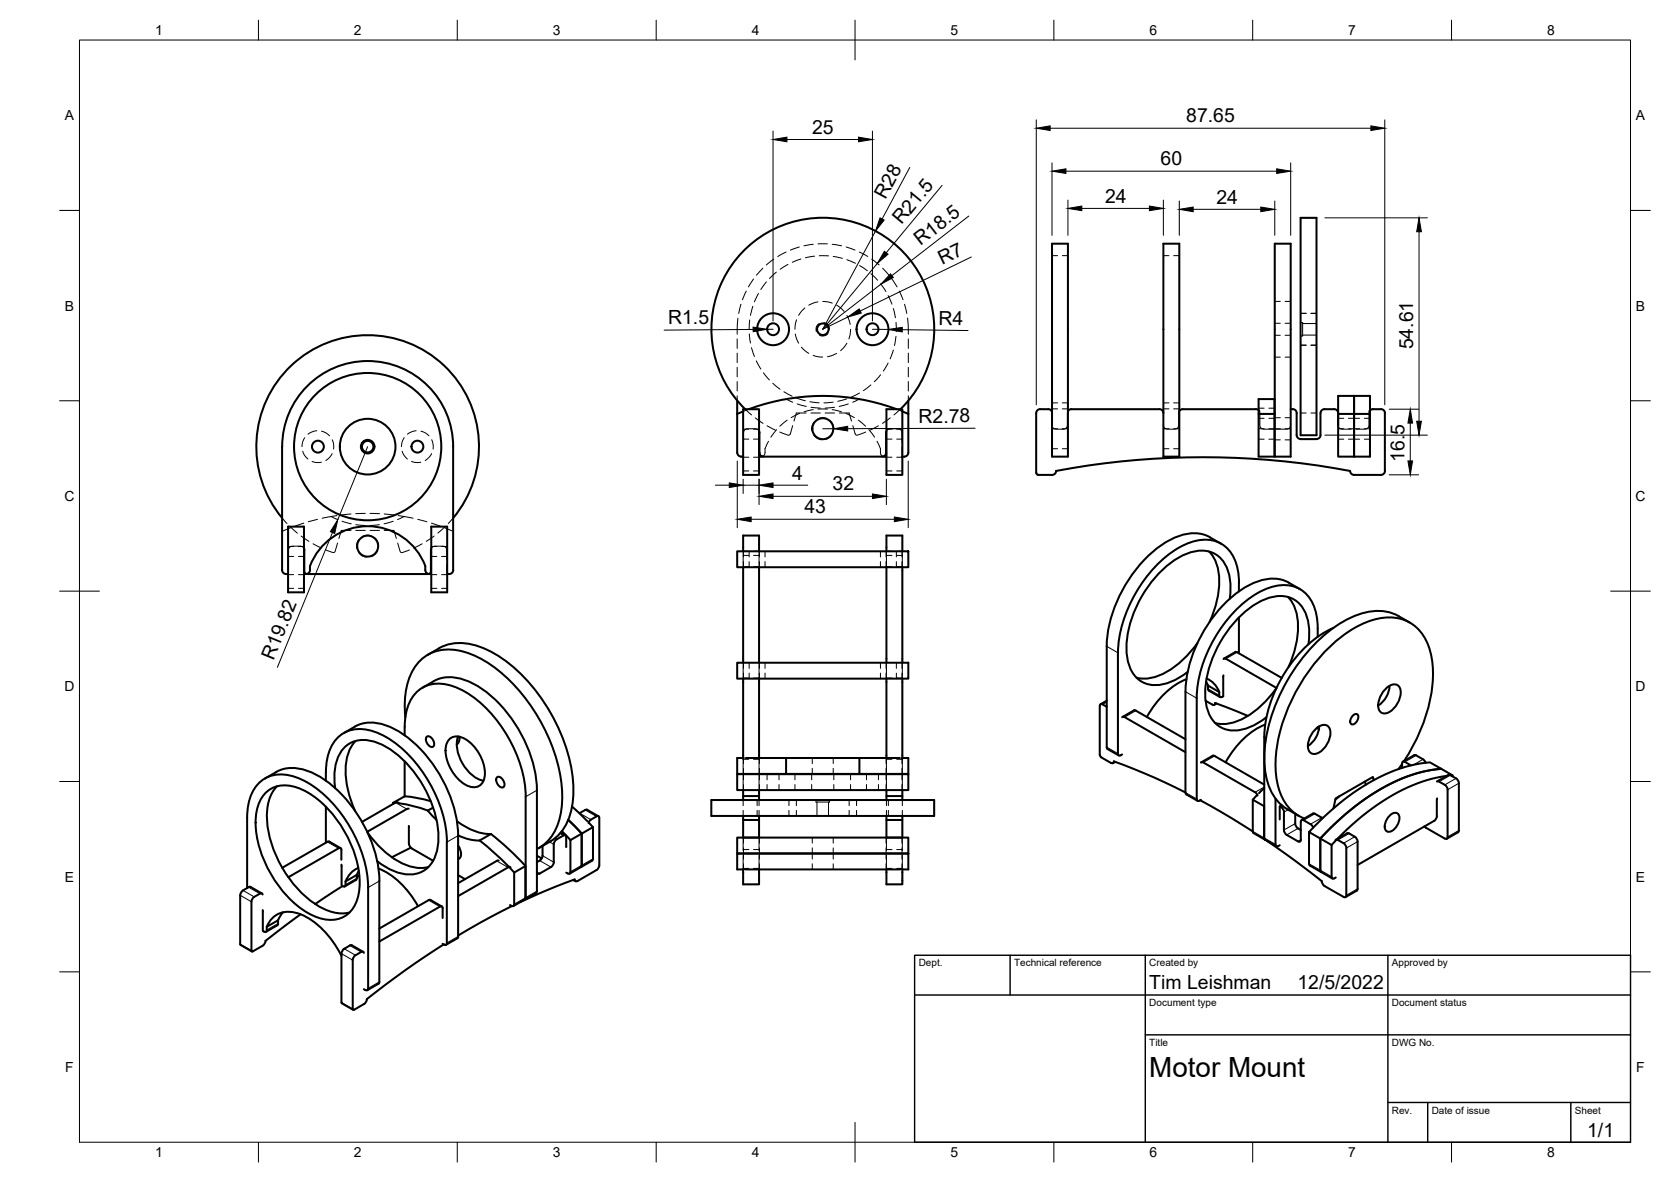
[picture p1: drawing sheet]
<svg xmlns="http://www.w3.org/2000/svg" width="420mm" height="297mm" viewBox="0 0 420 297" stroke-linecap="round" stroke-linejoin="round" font-family="sans-serif">
<!-- layer: Visible -->
<g fill="none" stroke="#000" stroke-width=".51">
<path d="M327 54.7h4v54.7h-4zM264.5 61.2h4v53.6h-4zM292.5 61.2h4v53.6h-4zM320.5 61.2h4v53.6h-4zM70.9 112.3v31a1.12 1.12 0 0 0 1.5 1M71 112.2a21.5 21.5 0 0 1 21.4-21.5 21.5 21.5 0 0 1 21.5 21.5v31.1a1.1 1.1 0 0 1-1.5 1M185.4 100.7v13a1.11 1.11 0 0 0 1.5 1.1M186.9 102.8h4v16.5h-4zM186.9 103.4l-1.5 .6M187.4 102.8a28 28 0 0 1-.4-39.8 28 28 0 0 1 39.8 0 28 28 0 0 1-.4 39.8M188.3 102.8a53.4 53.4 0 0 1 37.2 0M190.9 108.4v6.4h.5"/>
<path d="M190.9 113.7a1.01 1.01 0 0 0 1 1.1M191.7 114.7l-.3 .1M222.8 113.7a1.01 1.01 0 0 1-1 1.1h-29.9M222.9 108.4l-.1 6.4-.7-.1M222.9 102.8h4v16.5h-4zM226.9 103.4l1.5 .6M228.4 100.7v13a1.12 1.12 0 0 1-1.5 1.1M261 119.3h3.5M264.5 103.6a1.01 1.01 0 0 0-.9-.8h-2.1a.97 .97 0 0 0-1 1v15l.6 .5M265.6 118.3a1.01 1.01 0 0 1-1 1M291.5 102.8h-22.1l-.5 .2-.4 .3M291.5 102.8a1.01 1.01 0 0 1 1 1"/>
<path d="M296.5 103.3l.4-.4 .5-.1h18.4l.5 .2 .4 .4M316.5 103.4v11.4h4v-10.8M316.5 103.1v-2.8h4v3.7h-4M320.5 107.9h.1M324.5 102.8a1.11 1.11 0 0 1 1.5 1v5.5a1.01 1.01 0 0 0 1 1M335.4 102.8h-2.4a1.01 1.01 0 0 0-1 1v5.5a.97 .97 0 0 1-1 1h-4M335.5 102.8a1.01 1.01 0 0 1 1 1v3M344.3 103.4l.6-.5 2.3-.1a1.01 1.01 0 0 1 1 1M344.5 103.2v-3.7h-8v4.5h4v-4.5v4.5h4M344.5 103.4v11.4h-4v-10.8v10.8h-4v-10.8M348.2 103.8v14.5M348.2 118.3a1.01 1.01 0 0 1-1 1h-6.7a1.04 1.04 0 0 1-1.1-1 199.7 199.7 0 0 0-73.9 0"/>
<path d="M71 130.2a28 28 0 0 1 2.2-38.4 28 28 0 0 1 38.4 0 28 28 0 0 1 2.3 38.4M72.4 132.3h4v16.6h-4zM76.5 137.8v.4M108.4 137.8v6.5a1.12 1.12 0 0 1-1.5-1v-1a15.5 15.5 0 0 0-14.4-10.1 15.5 15.5 0 0 0-14.5 10l-.1 1.1a1.07 1.07 0 0 1-1.4 1v-6.1M108.4 132.3h4v16.6h-4zM185.4 138.5h43v4h-43zM186.9 138.5v-3.9h4v3.9M222.9 138.5v-3.9h4v3.9M304 138.6a11.1 11.1 0 0 1 2.5 8.7l-.7 4.4-1.6 4.5M304.2 135l2.8 1.7M304.2 135a9.9 9.9 0 0 0-9 .2 30.8 30.8 0 0 0-14 15.2 29.4 29.4 0 0 0-2.9 12v25.4l.2 .4 2.8 1.7M77.2 144.2h30.5"/>
<path d="M186.9 142.5v24M190.9 142.5v24M222.9 142.5v24M226.9 142.5v24M309.2 150.5a12.3 12.3 0 0 0-2.1-10 7.3 7.3 0 0 0-8.1-1.6 25.4 25.4 0 0 0-13.5 14.1 20.9 20.9 0 0 0-1.7 13.9 7 7 0 0 0 9.7 4.8 16.8 16.8 0 0 0 5.1-2.9M311.5 148.6a14.5 14.5 0 0 0-2.6-10.4 8.4 8.4 0 0 0-9.5-1.9 27.8 27.8 0 0 0-13.8 12.7 31.5 31.5 0 0 0-4.5 15v25.4l.2 .4h.5M311.5 155.2v9M323.8 150a11.1 11.1 0 0 1 2.5 8.7l-.7 4.4-1.6 4.6M326.9 148a11.2 11.2 0 0 0-7.1-2.6 19 19 0 0 0-12.3 6.8 34 34 0 0 0-9.4 21.6v25.4M335.2 157.8a30.7 30.7 0 0 0-14.7 16.2 29.3 29.3 0 0 0-2.6 11.2M351.7 154.8l2.8 1.7M351.7 154.8a12.7 12.7 0 0 0-11.6 .2 39.2 39.2 0 0 0-17.6 18.2 35.6 35.6 0 0 0-4.2 21.7 12.2 12.2 0 0 0 5.4 8.5"/>
<path d="M109.1 171.2l-2.9 1.6M109.1 171.2a9.9 9.9 0 0 1 9 .2 30.8 30.8 0 0 1 14 15.2 29.4 29.4 0 0 1 2.9 12v25.4M110.4 162.9a12.7 12.7 0 0 1 11.6 .2 39.2 39.2 0 0 1 17.6 18.1 35.6 35.6 0 0 1 4.2 21.8 12.2 12.2 0 0 1-5.4 8.4l-2.9 1.7M110.4 162.9l-2.8 1.7M185.4 166.5h43v4h-43zM186.9 170.5v20.2M190.9 170.5v20M222.9 170.5v20M226.9 170.5v20.2M276.5 177.4v12.3M277.2 177l1.1 .6M277.3 177l-.6-.1-.2 .5"/>
<path d="M278.3 176.1l-1.6 .9M285.6 178.6l12.5 7.2M285.6 178.6l-.5-.1-2.8 1.7M298.3 170.7a20.7 20.7 0 0 0-9.9 9.5M301.1 161.6a21.4 21.4 0 0 1-11.1 8.6 8.3 8.3 0 0 1-4.2 .1M303.1 176.1l2 1.1 .4-.3v-.2M303.3 171.3l.4 1M303.4 170.5l1.6 1.1 .9 1 .7 1.3M303.7 173.1l.2 .4 2.9 1.7M303.7 173.1v-.8l2.9 1.6v.8M305.5 176.7l8.3 3.2M305.9 176.8l-.6 .3"/>
<path d="M307.6 169.7v5.3l-.8 .2-.2-.5M307.6 165.6l.7-.1 12.7 7.4M307.7 165.5l3.2-1.7 11.4 6.6M320.9 173a21.4 21.4 0 0 1-11.1 8.6 8.3 8.3 0 0 1-4.2 .1M329 161.9a12.3 12.3 0 0 0-2.1-10 7.3 7.3 0 0 0-8.1-1.6 25.4 25.4 0 0 0-13.5 14.1 20.9 20.9 0 0 0-1.7 13.9 7 7 0 0 0 9.7 4.8 16.8 16.8 0 0 0 5.1-2.9M331.3 160a14.7 14.7 0 0 0-2.6-10.4 8.4 8.4 0 0 0-9.5-1.9 27.8 27.8 0 0 0-13.8 12.7 31.5 31.5 0 0 0-4.5 15v25.4l.1 .3 .3 .2 .7-.3M340.2 179.8a.75 .75 0 0 1 1.3 0 1.89 1.89 0 0 1-1.6 2.2 1.25 1.25 0 0 1 0-1.9zM348.3 173.3a2.54 2.54 0 0 1 3.3-1 3.8 3.8 0 0 1-.2 4.5l-.4 .6a3.5 3.5 0 0 1-3.4 1.8 2.55 2.55 0 0 1-.8-3.3l.6-1.4zM349.4 172.4a6.3 6.3 0 0 1-2.8 4.9M66.8 199.2a7.8 7.8 0 0 1 9.1-.8 27.9 27.9 0 0 1 13.5 16.9 17 17 0 0 1-.1 12.1 7 7 0 0 1-9.1 3.3 24.6 24.6 0 0 1-12.9-12.6 23.5 23.5 0 0 1-2.7-14.4 8.7 8.7 0 0 1 2.2-4.5zM69.4 194l-2.8 1.7M69.5 194a9.9 9.9 0 0 1 9 .2 30.8 30.8 0 0 1 14 15.2 29.4 29.4 0 0 1 2.9 12"/>
<path d="M69.6 197.6a11.5 11.5 0 0 0-2.4 9.4 28.9 28.9 0 0 0 13.8 21.2 9.8 9.8 0 0 0 6.9 1.1M81.9 194.1v2.1M82 194.1a11.8 11.8 0 0 1 3.4-9.2 9.3 9.3 0 0 1 10.2-.4 31.7 31.7 0 0 1 14.7 17 28 28 0 0 1 2.1 10.1M84.3 198a12.3 12.3 0 0 1 2.1-9.9 7.3 7.3 0 0 1 8.1-1.6 25.4 25.4 0 0 1 13.5 14.1 20.9 20.9 0 0 1 1.7 13.9 7 7 0 0 1-9.7 4.8 16.8 16.8 0 0 1-5.1-2.9M86.4 184.2a11.1 11.1 0 0 1 7-2.6 19 19 0 0 1 12.4 6.7 34 34 0 0 1 9.4 21.7M89.4 186.2a11.1 11.1 0 0 0-2.5 8.7l.8 4.3 1.6 4.6M101.7 182.7v2.1M101.7 191.4v8.7M101.8 182.7a11.8 11.8 0 0 1 3.4-9.2 9.3 9.3 0 0 1 10.2-.4 31.7 31.7 0 0 1 14.7 17 28 28 0 0 1 2.1 10.1v25.4M101.9 180.3a18.2 18.2 0 0 1 3.3-13.8 10.6 10.6 0 0 1 11.4-2.7 31.6 31.6 0 0 1 15.7 12 43 43 0 0 1 9.1 25 15.1 15.1 0 0 1-4.2 11.1l-2.2 1.5M107.3 185.2a1.28 1.28 0 0 1 1.7 .9 .9 .9 0 0 1 .2 1 .9 .9 0 0 1-.7 .6 1.95 1.95 0 0 1-1.2-2.5zM113.2 185.6a3.7 3.7 0 0 1 4.6 .7 10.6 10.6 0 0 1 4 9 2.93 2.93 0 0 1-1.8 2.4 2.93 2.93 0 0 1-3-.5 10.6 10.6 0 0 1-4.9-9.6l.2-.8z"/>
<path d="M115.2 185.1a9.6 9.6 0 0 0 3.3 9.5l1.8 1.2 1.3 .4M115.2 185.1l.4 .3M115.6 185.2l-.3 1.3-.4 .6M125 195.3a1.28 1.28 0 0 1 1.7 1 .9 .9 0 0 1 .2 1 .9 .9 0 0 1-.8 .6 1.95 1.95 0 0 1-1.1-2.6zM185.4 194.5h43v4.1h-43zM186.9 190.5h-1.5v4h12.3M186.9 198.6v2.4M186.9 194.5h.1M187.6 190.5h10.1M190.9 198.6v2.4M190.9 194.5h.1M197.7 190.5h18.4v4h-18.4z"/>
<path d="M216.1 190.5h10.1M222.9 198.6v2.4M222.9 194.5h.1M226.9 190.5h1.5v4h-12.3M226.9 198.6v2.4M226.9 194.5h.1M276.5 189.7l.4 .6M276.9 190.3l2.7 1.5 .4-.2 .1-.3M280.1 191.3l10.2 4.1 7.8 3.7M280.4 191.5l-.6 .3M282.2 189.6l-.4 .2M282.2 180.3l.6-.1 15.3 8.8"/>
<path d="M298.1 199.2l.2 .4 2.8 1.7M302 191.6h.6l13 7.5 .6 .8M304.9 189.9l.5 .1 12.5 7.2M304.9 189.9l-2.8 1.7M316.1 199.8l-1.1 1.2v7.9l-7.9-4.8-5.3-3M317.9 185.2v25.4l.2 .4M317.9 198l-1.3 1.3M318.1 182.1a20.7 20.7 0 0 0-9.9 9.5M330.6 183.4a2.54 2.54 0 0 1 3.3-.9 3.8 3.8 0 0 1-.2 4.5l-.4 .6a3.5 3.5 0 0 1-3.4 1.8 2.55 2.55 0 0 1-.8-3.4l.6-1.3zM331.3 182.8l.3 .6M331.7 182.5a6.3 6.3 0 0 1-2.8 5M331.7 182.8h-.4"/>
<path d="M343.2 196.4l.2 .8M345.4 196.1l-.2-.9-9.4 5.4-.5 2.6M352.5 192l-.9 1.3M352.5 191.9l.1-.3 .4-.2 1.8 .9M352.6 191.9v1.1M352.7 191.4l3-1.7 2.3 1.3 .5 .7M353.1 191.2a41.2 41.2 0 0 0 7.2-23 14.4 14.4 0 0 0-5-11.2 11.8 11.8 0 0 0-11.7-.7 36.6 36.6 0 0 0-16.6 15.4 40.5 40.5 0 0 0-6.3 21.4 14.4 14.4 0 0 0 5 11.4l2.3 1.2M361.3 196.4h.6M361.4 196.4l3-1.7 1.7 .9 .7 .9v12.4l-3 1.9M361.9 196.4l1.7 1.1 .4 1M362.4 193.2a39.9 39.9 0 0 0-20.4 8.5 74.1 74.1 0 0 0-10 9l2.8 1.7M362.4 193.2l2.8 1.6v.3"/>
<path d="M363.8 195a44.8 44.8 0 0 0-22.7 11.3l-4.9 4.5M364 198.5v11.8M365.2 194.8l-.4 .1M81.9 202.8v9M82.3 211.6l-11.3 6.5M82.8 211.5l2.8 1.6M82.8 211.5h-.5M85.8 213.6v2.5M85.8 217.3l.1 5.3a.6 .6 0 0 0 1 0v-.3M85.9 213.6l-.3-.5-.5 .1-12.6 7.3M90.1 218.1l-1.7 1.1-.8 1-.7 1.3M90.2 218.9l-.5 .9"/>
<path d="M92.4 209.2a21.4 21.4 0 0 0 11.1 8.6 8.3 8.3 0 0 0 4.2 .1M95.2 218.3a20.7 20.7 0 0 1 9.9 9.4M98.9 201.7v.3M98.9 201.7l.4 .1M100.4 201.9l-.6-.3-.3 .1-8.5 4.9M100.4 201.9l3.2 .6 4 1.2M101.7 200.1l-2.8 1.6M101.7 200.1a29.4 29.4 0 0 1 6.6 1.3M102.8 203.2l-.5 .1-10 5.7M102.8 207.5v.4M102.8 207.9v4.1M102.8 212l.2 .7 .5 .5 5.4 3.1"/>
<path d="M103.3 213l-4.8 2.4M108.9 203l-1.3 .7 2.2 2.3M112.4 211.6v25.4M114.9 206.4a14.1 14.1 0 0 0 8.5 3.2l4.1 3.4 4.6 4.6M115.2 212.5a2.76 2.76 0 0 1 .3 3.3l-.3 .1M115.2 209.9a11.7 11.7 0 0 0 5.4 1.3M115.2 210v25.3M115.2 219.9l1.7 1M120.6 211.2l3.6 3 3.5 3.4M123.4 209.6l-2.8 1.6M124.9 216.4l-9.7 5.5M125.4 216.3h-.5"/>
<path d="M127.7 218l-12.5 7.2M127.8 218h.6M127.8 217.7l.4 .2M128.2 218.1l1.1 1.1M129.3 219.3v7.9v.3l-.4 .2-.7-.3M132.1 217.6v8l-.2 .5M132.1 217.6l-2.8 1.7M135 215l1.2 .7M136.4 212.6v2.8a2.07 2.07 0 0 1-1.4 1.3M140 210.9l-.5 .6-.2 .7-.1 4.5-.2 .7-.5 .5-2.8 1.6-.5 .1-.2-.5M141 209.2l1.2 .7M141.3 208.9l2.1 2.2"/>
<path d="M142.4 210.4v2.4M142.4 210.4l-.1-.3-.3-.2-2 1.1M142.9 206l3.4 3.5v8.1l-.2 .3M143.4 211.1v8v.3l-.4 .2-.6-.3M143.8 202.7l3.9 3.6M145.7 204.3l1.8-.9 3 1.7M148 206.7l1.1 1.2M148.6 206l1.4-.9h.3l.3 .2 .1 12.1-.2 .7-.5 .6M148.6 206l-.7 .8M149.1 207.9l-.1 8.3-5.8 3.3M149.1 207.9l-5.7 3.2M150 218.7l-4.8 2.7h-.5l-.2-.4"/>
<path d="M178.9 201h56v4h-56zM185.4 210.5h43v4h-43zM186.9 218.3v3.9h4v-3.7M186.9 205v5.5h4v-5.5M186.9 200.1h4M186.9 206.1h4M187.4 218.5h39M222.9 205v5.5h4v-5.5M222.9 200.1h4M222.9 206.1h4M226.9 218.3v3.9h-4v-3.7M228.4 214.5h-43v4h1.5"/>
<path d="M228.4 214.5v4h-1.5M315 208.9l.2 .5M315 201l2.9 1.5M315.2 209.4l2.8 1.6M317.8 210.5l.3 .5M317.8 202.6v8M318.1 211l2.8 1.7M318.6 211.3l6.9 4.9 6.8 5.2M320.7 200.7v11.5l.1 .3 .3 .2 .7-.3M321.8 205.9v-3.2l.6 .4 .4 .6v4.9l.2 .7 .5 .5 3.2 1.7 .3-.2 .1-4.8 .2-.4h.5l1.7 1 .7 .9M322.3 202.4l-.5 .3M323.7 203.4l2.8 1.6"/>
<path d="M325.7 207v.3a2.09 2.09 0 0 0 1.4 1.3M325.7 204.5v2.5M329.1 209.1l.1 7.9 .2 .5M329.4 217.5l5.6 3.3M330.1 204.5l-2.8 1.6M330.1 204.4l.5 .1 2 1.1M330.3 207.8a55 55 0 0 1 23.1-15.1l3.7-.8 2.5-.3 2.8 1.6a39.9 39.9 0 0 0-20.4 8.5 74.1 74.1 0 0 0-10 9l-2.9-1.6zM332 210.7v8l.2 .4M334.8 212.4v7.9l.2 .5 .5-.1M335.8 211.2l.4-.2 1.6 .9 .5 .5 .2 .7M335.9 211.2l-1.1 1.2M335.9 211l2.8-1.6 .5 .1a2.82 2.82 0 0 1 2.1 1.6v12.5l-3 1.9"/>
<path d="M336.7 200.1l-.9 .8M338.5 213.1v11.9M349.2 205.2a1.58 1.58 0 0 1 2.4-.6 3.4 3.4 0 0 1-2.5 4.4 1.59 1.59 0 0 1-.7-2.3zM358.2 207.7l5.1 3M361.3 201v4.1M361.3 205.1l-.2 .7-.5 .5-19.2 11.1M361.3 200.6v.4M364 210.3l-.2 .5-.5-.1M60.5 237.5l2.8 1.6M62.1 223.2v-17.7a11.8 11.8 0 0 1 3.5-9.2 9.3 9.3 0 0 1 10.2-.4 31.7 31.7 0 0 1 14.7 17.1 28 28 0 0 1 2.1 10v25.4l-.1 .3-.4 .2-.6-.3M62.5 223a2.77 2.77 0 0 0-2 1.6v12.9M63 222.9l2.8 1.6"/>
<path d="M63 222.9h-.5M63.9 225.4l-.5 .5-.2 .7v12.3l.2 .2 2.6-1.4 .6-.6 .2-.7 8.8-6.6M65.3 224.6l-1.4 .8M65.4 224.6l.4-.1 .2 .3M66 228.7l.1 .3M66.1 229.1v4.9l.3 .1M67.1 232.9l-.1 1.1-.3 .2-.3-.1M67.1 232.9a5.8 5.8 0 0 1 7.5-3.5 20.2 20.2 0 0 1 11.3 10.8M69.9 231.3l-2.8 1.6M69.9 231.3v.8M69.9 232.1l-.2 .4-2.8 1.7M71.2 229.3l-1.3 2"/>
<path d="M85.9 239.7l.1 12.4M86.1 222.7l-6.9 4.5M88 237.6a2.77 2.77 0 0 0-2.1 1.7v.3M88 237.6l.5-.1 2.8 1.7M89.7 220.7v-.8l-2.8 1.6v.8M89.7 220.7l-.2 .4-2.8 1.7M90.3 220.1l-.6 .3M91.5 239.5l-.4-.4-1.7 1M95.4 221.4v25.3M110.6 227.8l-15.2 8.8M110.6 227.8l.3-.1 .4 .3v2.7M111.1 227.8l-3.1-1.7-12.6 7.2"/>
<path d="M111.6 237.3a215.9 215.9 0 0 0-19.4 13.8l-.4 1-2.8 1.7M112.4 237l-.1 .3-.4 .2-.6-.3M115.2 235.3l-.2 .5-2.9 1.6M128.7 227.7l-8.1 4.3-5.4 3.1M131.9 226.1l-2.8 1.6M132.2 225.6l-.2 .4M135 223.9l-.2 .5-2.8 1.6M144.1 221.1l.6 .4M144.5 221l-6.9 2.7-6.9 3M332.3 221.4l.2 .7 .5 .5 4.8 2.8h.5l.2-.4M335.9 220.5l-.4 .2M86 252.1l2.8 1.7"/>
<path d="M89.4 240l-.5 .6-.2 .7v12.2l.4 .2M95.4 246.7l-.2 .5-2.8 1.6"/>
<circle cx="194.4" cy="82.7" r="1.49"/>
<circle cx="194.4" cy="82.7" r="4"/>
<circle cx="206.9" cy="82.7" r="1.45"/>
<circle cx="219.4" cy="82.7" r="1.49"/>
<circle cx="219.4" cy="82.7" r="4"/>
<circle cx="79.9" cy="112.2" r="1.49"/>
<circle cx="92.4" cy="112.2" r="1.7"/>
<circle cx="92.4" cy="112.2" r="1.45"/>
<circle cx="92.4" cy="112.2" r="7"/>
<circle cx="92.4" cy="112.2" r="18.5"/>
<circle cx="105" cy="112.2" r="1.49"/>
<circle cx="206.9" cy="107.7" r="2.64"/>
<circle cx="92.4" cy="137.2" r="2.64"/>
</g>
<!-- layer: Hidden -->
<g fill="none" stroke="#000" stroke-width=".25">
<path d="M185.5 80l-.1 4M186.3 76.5l-.6 2.3M187.6 73.2l-.9 2.1M189.3 77l-.6 2.3M189.5 70.1l-1.3 2M190.7 73.8l-1 2.1M191.8 67.4l-1.6 1.8M192.7 70.9l-1.4 1.9M194.6 65.1l-1.9 1.5M195.2 68.4l-1.7 1.6M197.7 63.3l-2.1 1.2M198.1 66.4l-1.9 1.3"/>
<path d="M201 62.1l-2.3 .8M201.4 65.1l-2.2 .8M202.4 77.4l-1.6 1.9M204.5 61.4l-2.4 .4M204.8 64.4l-2.3 .4M205.7 75.9l-2.3 .8M205.7 61.3h2.3M206 64.3h2.3M206.9 75.8l2.4 .4M209.3 61.4l2.3 .4M209.5 64.4l2.3 .5M210.4 76.7l1.8 1.6"/>
<path d="M212.7 62.1l2.3 .8M212.9 79.3l.9 2.2M212.9 65.3l2.2 .9M216.1 63.3l2.1 1.2M216.1 66.7l2 1.3M219 68.8l1.7 1.6M219.2 65.1l1.8 1.5M221.4 71.3l1.4 2M221.9 67.4l1.6 1.8M223.3 74.3l1 2.1M224.3 70.1l1.3 2M224.6 77.5l.5 2.3"/>
<path d="M226.1 73.1l1 2.2M227.4 76.5l.6 2.3M228.2 79.9l.2 4.1M264.5 64.2h1.4M267.1 64.2h1.4M292.5 64.2h1.4M295.1 64.2h1.4M320.5 75.7h1.4M323.1 75.7h1.4M327 78.7h1.4M329.6 78.7h1.4M185.4 85.2v2.4"/>
<path d="M185.4 88.7v2.4M185.4 92.3v2.4M185.4 95.9v2.4M185.4 99.5v1.2M188.4 83.9l.3 2.3M188.5 80.4l-.1 2.3M189 87.4l.7 2.2M190.2 90.7l1.1 2M192 93.7l1.5 1.8M194.3 96.3l1.8 1.5M197.1 98.5l2.1 1.1M200 83.9l.8 2.3"/>
<path d="M200.3 80.4l-.4 2.3M201.5 87.2l1.9 1.6M204.5 89.3l1.2 .4h1.2M206 81.3a1.66 1.66 0 0 0-.7 2M207.2 81.1a1.7 1.7 0 0 1 1.4 1.6M208.2 83.8a1.69 1.69 0 0 1-2.2 .4M210.4 88.8l-2.3 .8M212.9 86.3l-1.5 1.8M213.9 82.8l-.5 2.4M216.1 98.8l-2.1 1M219 96.7l-1.9 1.5M221.4 94.2l-1.6 1.7"/>
<path d="M223.3 91.2l-1.2 2M224.6 88l-.8 2.2M225.3 81l.1 2.3M225.3 84.5l-.4 2.3M228.4 85.2v2.4M228.4 88.7v2.4M228.4 92.3v2.4M228.4 95.9v2.4M228.4 99.5v1.2M320.5 84.3h1.4M320.5 89.8h1.4M320.5 81.2h1.4"/>
<path d="M323.1 84.3h1.4M323.1 89.8h1.4M323.1 81.2h1.4M327 81.1h.5v3.3h-.5M327 86.7h1.4M327.5 84.2h3.5M327.5 81.3h3.5M329.6 86.7h1.4M76.1 113.4l.5 1 .8 1M76.6 110l-.5 1.1-.2 1.2M78.5 116l.9 .2 1.4-.1M79.7 108.3l-.9 .1-1.4 .7"/>
<path d="M80.8 108.4l1.3 .5 .8 .6M83.5 114l-.5 .9-1.1 .8M83.5 110.5l.4 1.2v1.1M101.1 113.4l.5 1 .8 1M101.6 110l-.5 1.1-.2 1.2M103.5 116l.9 .2 1.4-.1M104.6 108.3l-.8 .1-1.4 .7M105.8 108.4l1.3 .5 .8 .6M108.5 114l-.6 .9-1 .8M108.5 110.5l.4 1.2v1.1M186.9 107.9h1.4M186.9 110.3h1.4"/>
<path d="M186.9 118.3h1.4M186.9 114.9h1.4M186.9 112.4v2.4M187.4 102.8l1.6 1.5M188.3 102.8l-1.4 .6M189.5 107.9h1.4M189.5 110.3h1.4M189.5 118.3h1.4M189.5 114.9h1.4M189.9 105l2 1.4M190.9 108.4l-.8-.6-2.2-.1a1 1 0 0 0-1 1.1v2.4M192.9 107l2.1 1.1"/>
<path d="M193.2 110.9a4.4 4.4 0 0 0-.9 3.2l-.6 .6M195.3 108l-1.5 1.9M197.7 100.3l1.6 .8M197.9 105.6l-1.8 1.5M199.3 107l-.6 2-.3 .3-2.3-.7M200.3 100l2.2 .7M200.4 101.5l2.3 .6M201.1 103.9l-2.2 1.1M202.7 103.8h-2.5l-.6 2M203.6 101l2.4 .2M203.9 102.3l2.4 .3M203.9 103.8h2.4"/>
<path d="M204.5 102.9l-2.3 .6M204.6 106.1l-.5 1.2 .1 1M204.6 109.4l.9 .8 1.1 .3M205.7 102.8h2.3M207.5 103.8h2.3M207.7 105.1l-1.3-.1-.9 .4M208.7 105.7l.8 1.1 .2 .9M209.2 102.9l2.4 .6M209.4 108.9l-.7 1-.9 .5M209.5 101.1l-2.3 .1M209.8 102.3l-2.3 .3M211 103.8h2.5l.6 2"/>
<path d="M212.7 103.9l2.1 1.1M212.9 100.2l-2.2 .6M213.3 101.5l-2.3 .6M214.4 107l.6 2 .3 .3 2.4-.7M215.8 105.6l1.9 1.5M216.1 100.3l-1.7 .8M218.5 108l1.4 1.9M220.5 110.9a4.5 4.5 0 0 1 .9 3.2l.7 .6M220.9 107l-2.1 1.1M222.9 108.4l.7-.6 2.2-.1a1 1 0 0 1 1 1.1v2.4M222.9 107.9h1.4M222.9 110.3h1.4"/>
<path d="M222.9 118.3h1.4M222.9 114.9h1.4M223.8 105l-1.9 1.4M225.5 107.9h1.4M225.5 110.3h1.4M225.5 118.3h1.4M225.5 114.9h1.4M225.5 102.8l1.4 .6M226.4 102.8l-1.6 1.5M226.8 112.4l.1 2.4M264.5 107.7h1.4M264.5 112.8h1.4"/>
<path d="M264.5 102.8h1.4M264.5 101.2h1.4M267.1 107.7h1.4M267.1 112.8h1.4M267.1 102.8h1.4M267.1 101.2h1.4M268.5 103.4l-.1 3.4a1 1 0 0 1-1 1.1h-1.9a1.04 1.04 0 0 1-1-1.1v-3.2M292.5 107.7h1.4M292.5 112.8h1.4M292.5 102.8h1.4M292.5 101.2h1.4M295.1 107.7h1.4"/>
<path d="M295.1 112.8h1.4M295.1 102.8h1.4M295.1 101.2h1.4M296.5 103.3l-.1 .4v3.1a1 1 0 0 1-1 1.1h-1.9a1.01 1.01 0 0 1-1-1.1M316.5 107.7h1.4M316.5 103.1v.3M316.5 102.6h1.4M316.5 105.1h1.4M316.5 110.4h1.4M316.7 103.4l.1 3.4a1 1 0 0 0 1 1.1h2.7M319 107.7h1.5M319 102.6h1.5"/>
<path d="M319 105.1h1.5M319 110.4h1.5M320.5 107.7h1.4M320.5 105h1.4M320.5 110.5h1.4M323.1 107.7h1.4M323.1 105h1.4M323.1 110.5h1.4M324.5 106.8a1.01 1.01 0 0 1-1 1.1h-3M327 103.8h1.4M329.6 103.8h1.4M336.5 106.9a1.01 1.01 0 0 0 1 1h2.2"/>
<path d="M336.5 107.7h1.4M336.5 105.1h1.4M336.5 110.4h1.4M339 107.7h2.9M339 105.1h2.9M339 110.4h2.9M343 107.7h1.5M343 105.1h1.5M343 110.4h1.5M344.3 103.4l-.1 3.4a1 1 0 0 1-1 1.1h-2.3M344.5 103.2v.2M70.9 130.2l1.3 1.4"/>
<path d="M72.4 137.3h1.4M72.4 139.8h1.4M73 132.4l1.8 1.6M73 132.7l-2.1 .8M75 137.3h1.4M75 139.8h1.4M75.7 134.7l2 1.3M76.4 131.5l-2.3 .7M76.4 137.9l-.7-.6h-2.2a1 1 0 0 0-1 .9v2.5M78.7 136.7l2.1 1M79.8 130.5l-2.3 .6M83.2 129.8l1.7 .8"/>
<path d="M83.2 129.8l-2.2 .4M84.7 129.6l-1.5 .2M84.9 136.5l-.6 2.1-.3 .2-2.1-.6M86 131l2.3 .6M88.3 129.2l-2.4 .2M88.3 133.3h-2.5l-.6 2M89.5 133.3h2.3M89.5 131.9l2.3 .2M90.2 135.6l-.5 1.2v1M90.2 138.9l.8 .8 1.2 .3M91.8 129l-2.3 .1M93 129l2.4 .1"/>
<path d="M93 133.3h2.4M93.3 134.6l-1.4-.1-.9 .4M94.3 135.2l.5 .7 .4 1.4M95 138.4l-.8 1-.9 .5M95.4 131.9l-2.4 .2M96.6 133.3h2.5l.6 2M96.6 129.2l2.4 .2M98.9 131l-2.3 .6M100 136.5l.6 2.1 .3 .2 2-.6M100.1 129.6l1.5 .2M101.6 129.8l-1.6 .8M101.6 129.8l2.3 .4"/>
<path d="M105 130.5l2.3 .6M106.2 136.7l-2.2 1M108.4 137.9l.8-.6h2.2a1 1 0 0 1 1 .9v2.5M108.4 137.3h1.4M108.4 139.8h1.4M108.5 131.5l2.2 .7M109.2 134.7l-2 1.3M111 137.3h1.4M111 139.8h1.4M111.8 132.7l2.1 .8M111.9 132.4l-1.8 1.6M113.9 130.2l-1.2 1.4"/>
<path d="M186.9 138.6v3.8M186.9 139.6h1.4M186.9 138.6h1.4M186.9 138.5v1.5M188.3 138.6h-1.4M188.4 138.5v1.5M189.5 138.6l1.4-.1v1.1M189.5 139.6h1.4M189.5 138.6h1.4M190.9 139.6v2.8h-1.4M190.9 138.5v1.5M192.4 138.5v1.5"/>
<path d="M221.4 138.5v1.5M222.8 138.5v1.5M222.9 138.6v3.8M222.9 139.6h1.4M222.9 138.6h1.4M224.3 138.6h-1.4M225.4 138.5v1.5M225.5 138.6l1.4-.1v1.1M225.5 139.6h1.4M225.5 138.6h1.4M226.8 138.5v1.5M226.9 139.6v2.8h-1.4"/>
<path d="M72.4 147.9h1.4M72.4 144.4h1.4M72.5 141.8l-.1 2.5M75 147.9h1.4M75 144.4h1.4M76.5 143.3l.3 .6 .4 .3M108.4 143.3l-.3 .6-.4 .3M108.4 147.9h1.4M108.4 144.4h1.4M111 147.9h1.4M111 144.4h1.4M112.4 141.8v2.5"/>
<path d="M186.9 142.4v.1M186.9 142.4h1.4M186.9 141.1v1.4M188.4 141.1v1.4M190.9 142.4v.1M190.9 141.1v1.4M192.4 141.1v1.4M221.4 141.1v1.4M222.8 141.1v1.4M222.9 142.4v.1M222.9 142.4h1.4M225.4 141.1v1.4"/>
<path d="M226.8 141.1v1.4M226.9 142.4v.1M186.9 170.4v.1M186.9 166.5v3.9M186.9 170.4h1.4M186.9 166.5v1.5M186.9 169.1v1.4M188.4 166.5v1.5M188.4 169.1v1.4M190.9 166.5v3.9h-1.4M190.9 170.4v.1M190.9 166.5v1.5"/>
<path d="M190.9 169.1v1.4M192.4 166.5v1.5M192.4 169.1v1.4M221.4 166.5v1.5M221.4 169.1v1.4M222.8 166.5v1.5M222.8 169.1v1.4M222.9 170.4v.1M222.9 166.5v3.9M222.9 170.4h1.4M225.4 166.5v1.5M225.4 169.1v1.4"/>
<path d="M226.8 166.5v1.5M226.8 169.1v1.4M226.9 166.5v3.9h-1.4M226.9 170.4v.1M186.9 194.5v4.1M186.9 190.8v3.7M186.9 190.7v.1M186.9 190.5h.7M186.9 190.8h1.4M186.9 190.5v1.4M186.9 193.1v1.4M186.9 194.5v1.5"/>
<path d="M186.9 197.2v1.4M189.5 190.8h1.4M190.9 190.5v.3M190.9 190.8v3.7M190.9 194.5v4.1M190.9 190.5v1.4M190.9 193.1v1.4M190.9 194.5v1.5M190.9 197.2v1.4M192.9 194.5v1.5M192.9 197.2v1.4M195.9 194.5v1.5"/>
<path d="M195.9 197.2v1.4M199.9 194.5v1.5M199.9 197.2v1.4M204.1 194.5v1.5M204.1 197.2v1.4M204.2 190.5v1.4M204.2 193.1v1.4M209.5 190.5v1.4M209.5 193.1v1.4M209.7 194.5v1.5M209.7 197.2v1.4M213.9 194.5v1.5"/>
<path d="M213.9 197.2v1.4M217.9 194.5v1.5M217.9 197.2v1.4M220.9 194.5v1.5M220.9 197.2v1.4M222.8 190.5v1.4M222.8 193.1v1.4M222.8 194.5v1.5M222.8 197.2v1.4M222.9 194.5v4.1M222.9 190.8v3.7M222.9 190.5v.3"/>
<path d="M222.9 190.8h1.4M225.5 190.8h1.4M226.2 190.5h.7M226.8 190.5v1.4M226.8 193.1v1.4M226.8 194.5v1.5M226.8 197.2v1.4M226.9 190.7v.1M226.9 190.8v3.7M226.9 194.5v4.1M186.9 218.2v.1M186.9 215v3.2"/>
<path d="M186.9 210.5v3.3M186.9 218.2h1.4M186.9 213.5h1.4M186.9 201v1.5M186.9 203.7v1.3M186.9 218.5h.5M186.9 210.5v1.4M186.9 213.1v2.8M186.9 217.1v1.4M189.5 218.2h1.4M189.5 213.5h1.4M190.4 201v1.5"/>
<path d="M190.4 203.7v1.3M190.9 210.5v3.3M190.9 215v3.2M190.9 218.2v.3M190.9 201v1.5M190.9 203.7v1.3M190.9 210.5v1.4M190.9 213.1v2.8M190.9 217.1v1.4M198.4 201v1.5M198.4 203.7v1.3M200.2 201v1.5"/>
<path d="M200.2 203.7v1.3M204.2 210.5v1.4M204.2 213.1v2.8M204.2 217.1v1.4M205.2 201v.6h3.4v-.6M205.4 201.6v3.4M208.3 201.6v3.4M209.5 210.5v1.4M209.5 213.1v2.8M209.5 217.1v1.4M213.5 201v1.5M213.5 203.7v1.3"/>
<path d="M215.4 201v1.5M215.4 203.7v1.3M222.8 210.5v1.4M222.8 213.1v2.8M222.8 217.1v1.4M222.9 218.2v.3M222.9 215v3.2M222.9 210.5v3.3M222.9 201v1.5M222.9 203.7v1.3M222.9 218.2h1.4M222.9 213.5h1.4"/>
<path d="M223.4 201v1.5M223.4 203.7v1.3M225.5 218.2h1.4M225.5 213.5h1.4M226.4 218.5h.5M226.8 210.5v1.4M226.8 213.1v2.8M226.8 217.1v1.4M226.9 210.5v3.3M226.9 215v3.2M226.9 218.2v.1M226.9 201v1.5"/>
<path d="M226.9 203.7v1.3"/>
</g>
<!-- layer: Visible Narrow -->
<g fill="none" stroke="#000" stroke-width=".25">
<path d="M278.3 162.4l2.8 1.6M278.3 176.4l-1.1 .6M285.6 178.6l-2.8 1.6M298.1 173.8l2.8 1.7M303.7 173.1l2.9 1.6M311.1 163.9l-2.8 1.7M135 198.6l-2.8 1.6M278.3 187.8l2.8 1.6M298.1 199.2l2.8 1.6M305.4 190l-2.8 1.6M317.9 185.2l.4 .3M317.9 197.8l-2.3 1.3"/>
<path d="M356.1 189.8l-2.8 1.7M357.8 190.8l-2.4 1.4M364.7 194.8l-2.8 1.6M366.1 195.6l-2.8 1.6M366.8 196.8l-2.8 1.7M82.3 211.6l2.8 1.6M99.4 201.7l2.9 1.6M115.2 210l-2.8 1.6M124.9 216.4l2.8 1.6M135 219.1l.7 .4M135.7 216.3l2.8 1.6M136.4 215l2.8 1.7"/>
<path d="M138.2 211.6l1 .6M139.5 210.7l.5 .3M140.8 209.5l.9 .5M145.7 204.4l2.9 1.6M147.2 203.5l2.8 1.7M149.1 215.8l-5.7 3.3M315 208.9l5.7 3.3M322.6 202.6l-.5 .3M323.9 203.5l-1.1 .6M325.7 207l-2.9 1.6M326.4 208.2l-2.9 1.6M327.1 211l-.7 .4"/>
<path d="M329.1 217.1l5.7 3.2M330.6 204.5l-2.8 1.6M332.3 205.5l-2.8 1.6M339.2 209.5l-2.8 1.6M340.6 210.3l-2.8 1.6M341.4 211.5l-2.9 1.6M366.8 208.7l-2.8 1.6M60.4 225l2.8 1.6M60.4 237.2l2.8 1.7M61.1 223.8l2.8 1.6M62.5 223l2.8 1.6M69.9 232.1l-2.8 1.6"/>
<path d="M85.9 239.7l2.8 1.6M86.6 238.4l2.8 1.7M88 237.6l2.8 1.6M89.7 220.7l-2.8 1.6M95.4 221.4l-2.8 1.6M107.8 226.2l2.8 1.6M115.2 235.3l-2.8 1.7M135 224l-5.7 3.2M341.4 223.4l-2.9 1.6M85.9 251.9l2.8 1.6M95.4 246.7l-2.8 1.7"/>
</g>
<!-- layer: BORDER -->
<g fill="none" stroke="#000" stroke-width=".25">
<path d="M20 10.1h390v276.9h-390zM65 5.1v5M115 5.1v5M165 5.1v5M215 5.1v10M265 5.1v5M315 5.1v5M365 5.1v5M15 52.9h5M410 52.9h5M15 100.7h5M410 100.7h5"/>
<path d="M15 148.6h10M405 148.6h10M15 196.4h5M410 196.4h5M15 244.2h5M410 244.2h5M65 287v5M115 287v5M165 287v5M215 282.1v9.9M265 287v5M315 287v5"/>
<path d="M365 287v5"/>
</g>
<!-- layer: TITLEBLOCK -->
<path d="M230 240.1h180v46.9h-180zM230 250h180M254 240.1v9.9M288 240.1v46.9M349 240.1v46.9M288 260.1h122M349 277.1h61M359 277.1v9.9M395 277.1v9.9" fill="none" stroke="#000" stroke-width=".36"/>
<!-- layer: FD_Dimensions -->
<g fill="none" stroke="#000" stroke-width=".25">
<path d="M194.4 32.9v47.8M197.9 35.1h18M219.4 32.9v47.8M260.6 30.1v71.6M264.1 32.2h80.6M348.2 30.1v71.6M220.1 58.1l-13.2 24.6M228.7 42.1l-6.9 12.9M236.9 46.6l-14.1 16.9M243.6 54.3l-19.3 15M264.5 40.9v18.2M268 43h53"/>
<path d="M268.5 50.3v8.8M272 52.4h17M292.5 50.3v8.8M296.5 50.5v8.6M300 52.6h17M320.5 50.5v8.6M324.5 40.9v18.2M333.1 54.7h25.8M356.8 58.2v47.7M213.2 79.7l-6.3 3M220.6 66.2l-13.7 16.5M221.5 71.4l-14.6 11.3"/>
<path d="M244.2 64.6l-27.9 13.6M189.4 82.8l-22.4 .2M192.9 82.7h1.5M219.4 82.7l4 .1M226.9 82.9l16.5 .2M92.4 112.3l-7.5 18.3M185.4 115.9v16.7M206.9 107.7h2.7M228.4 115.9v16.7M245.2 107.6l-32.1 .1M333.1 109.4h25.8M349.3 119.3h7.4"/>
<path d="M349.3 102.8h7.4M354.6 106.3v9.5M83.6 133.8l-13.9 33.9M179.9 121.9h3.5M186.9 120.4v3.6M186.9 121.9h4M188.9 130.5h36M190.9 120.4v6.4M194.4 121.9h8.7M194.4 124.7h25M222.9 120.4v6.4"/>
</g>
<g fill="#000" stroke="#000" stroke-width=".25">
<path d="M194.4 35.1l3.5-.6v1.1zM215.9 34.5l3.5 .6-3.5 .5zM260.6 32.2l3.5-.6v1.2zM344.7 31.6l3.5 .6-3.5 .6zM221.3 54.7l1 .6-2.2 2.8zM264.5 43l3.5-.6v1.2zM268.5 52.4l3.5-.6v1.1zM289 51.8l3.5 .6-3.5 .5zM296.5 52.6l3.5-.6v1.2zM317 52l3.5 .6-3.5 .6zM321 42.4l3.5 .6-3.5 .6zM356.8 54.7l.6 3.5h-1.2z"/>
<path d="M213.2 79.7l2.8-2.1 .6 1.1zM222.4 63.1l.9 .8-2.7 2.3zM223.9 68.8l.7 .9-3.1 1.7zM189.4 82.2l3.5 .5-3.5 .7zM223.4 82.8l3.5-.5v1.1zM209.6 107.7l3.5-.6v1.2zM354 115.8h1.2l-.6 3.5zM354.6 102.8l.6 3.5h-1.2zM356.2 105.9h1.2l-.6 3.5zM84.9 130.6l-.7 3.5-1.1-.5zM183.4 121.4l3.5 .5-3.5 .6zM185.4 130.5l3.5-.6v1.2z"/>
<path d="M190.9 121.9l3.5-.5v1.1zM190.9 124.7l3.5-.6v1.2zM219.4 124.1l3.5 .6-3.5 .6zM224.9 129.9l3.5 .6-3.5 .6z"/>
</g>
<text font-size="7" x="289" y="270.6">Motor Mount</text>
<g font-size="4.9">
<text x="204.2" y="33.6">25</text>
<text x="298.3" y="30.8">87.65</text>
<text x="291.8" y="41.6">60</text>
<text x="222.7" y="50.3" transform="rotate(-62 222.7 50.3)">R28</text>
<text x="277.9" y="51">24</text>
<text x="305.8" y="51.2">24</text>
<text x="226.7" y="56.6" transform="rotate(-50 226.7 56.6)">R21.5</text>
<text x="231.4" y="61.9" transform="rotate(-38 231.4 61.9)">R18.5</text>
<text x="236.9" y="66.6" transform="rotate(-26 236.9 66.6)">R7</text>
<text x="168" y="81.5">R1.5</text>
<text x="236" y="81.6" transform="rotate(1 236 81.6)">R4</text>
<text x="355.3" y="87.8" transform="rotate(-90 355.3 87.8)">54.61</text>
<text x="230.9" y="106.2">R2.78</text>
<text x="353.1" y="116" transform="rotate(-90 353.1 116)">16.5</text>
<text x="199.2" y="120.5">4</text>
<text x="209.4" y="123.3">32</text>
<text x="202.3" y="129">43</text>
<text x="68.8" y="166.2" transform="rotate(-68 68.8 166.2)">R19.82</text>
<text x="289" y="248.5">Tim Leishman</text>
<text x="326.2" y="248.5">12/5/2022</text>
<text x="399.1" y="285.7">1/1</text>
</g>
<g font-size="3.5">
<text x="39" y="8.8">1</text>
<text x="89" y="8.8">2</text>
<text x="139" y="8.8">3</text>
<text x="189" y="8.8">4</text>
<text x="239" y="8.8">5</text>
<text x="289" y="8.8">6</text>
<text x="339" y="8.8">7</text>
<text x="389" y="8.8">8</text>
<text x="16.3" y="30.2">A</text>
<text x="411.3" y="30.2">A</text>
<text x="16.3" y="78">B</text>
<text x="411.3" y="78">B</text>
<text x="16.2" y="125.9">C</text>
<text x="411.2" y="125.9">C</text>
<text x="16.2" y="173.7">D</text>
<text x="411.2" y="173.7">D</text>
<text x="16.3" y="221.6">E</text>
<text x="411.3" y="221.6">E</text>
<text x="16.4" y="269.4">F</text>
<text x="411.4" y="269.4">F</text>
<text x="39" y="290.8">1</text>
<text x="89" y="290.8">2</text>
<text x="139" y="290.8">3</text>
<text x="189" y="290.8">4</text>
<text x="239" y="290.8">5</text>
<text x="289" y="290.8">6</text>
<text x="339" y="290.8">7</text>
<text x="389" y="290.8">8</text>
</g>
<g font-size="2.5">
<text x="231" y="242.9">Dept.</text>
<text x="255" y="242.9">Technical reference</text>
<text x="289" y="242.9">Created by</text>
<text x="350" y="242.9">Approved by</text>
<text x="289" y="252.8">Document type</text>
<text x="350" y="252.8">Document status</text>
<text x="289" y="262.9">Title</text>
<text x="350" y="262.9">DWG No.</text>
<text x="350" y="279.9">Rev.</text>
<text x="360" y="279.9">Date of issue</text>
<text x="396" y="279.9">Sheet</text>
</g>
</svg>
